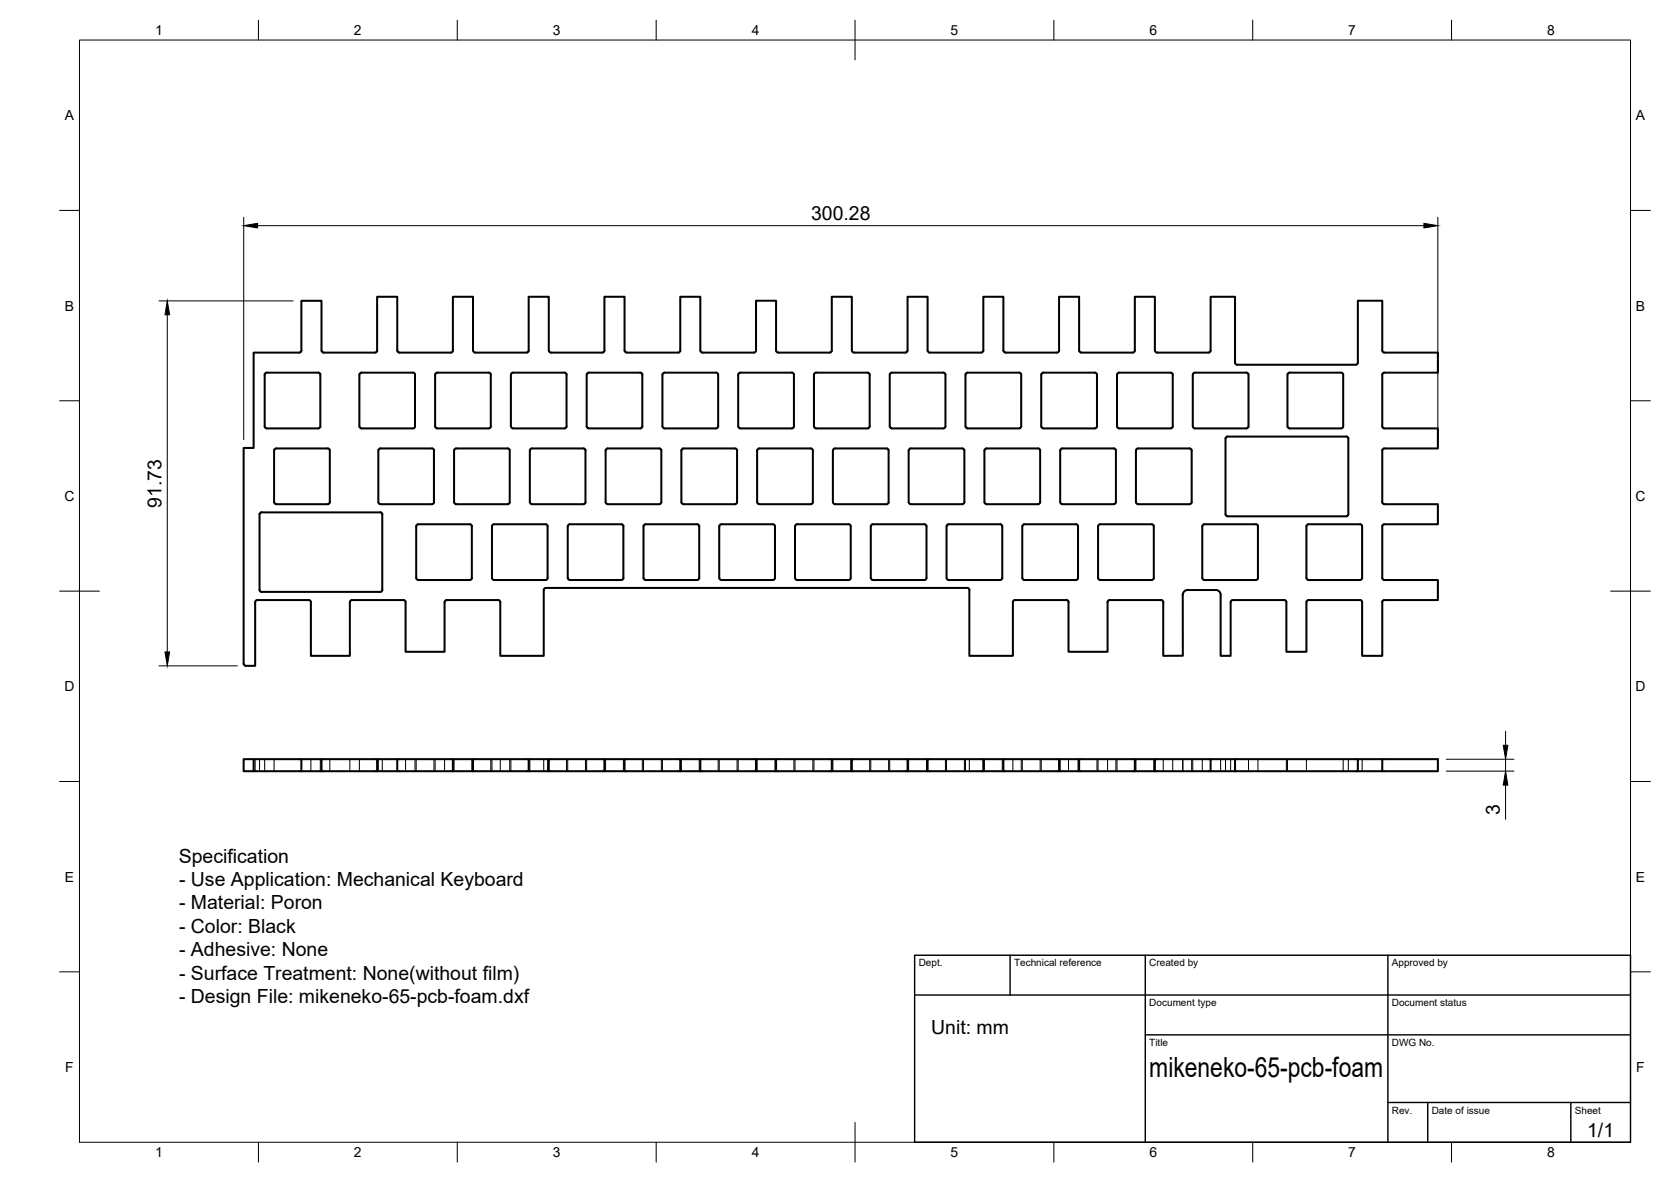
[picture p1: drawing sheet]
<svg xmlns="http://www.w3.org/2000/svg" width="420mm" height="297mm" viewBox="0 0 420 297" stroke-linecap="round" stroke-linejoin="round" font-family="sans-serif">
<g fill="none" stroke="#000" stroke-width=".51">
<path d="M67 93.6h13.1M67 93.6l-.2 .1-.3 .4v13.1M75.3 88.6h-11.5v24h-2.5v54.2M75.8 88.1v-12.5h5v12.5M75.8 88.1l-.2 .4-.3 .1M80.1 93.6l.2 .1 .3 .4M80.5 94.2v13M80.9 88.1v.2l.5 .3M81.3 88.6h13M90.4 94.2v13M90.4 94.1v-.2l.5-.3 13.2 .1 .3 .4v13.1M94.8 88.1v-13.5h5.1v13.5"/>
<path d="M94.8 88.1l-.2 .4-.2 .1M99.9 88.1l.3 .4 .2 .1M100.4 88.6h13M113.9 88.1v-13.5h5v13.5M113.9 88.1l-.2 .4-.3 .1M119 88.1l.2 .4 .3 .1M119.4 88.6h13M122.9 93.6h-13l-.4 .3-.1 13.3M122.9 93.6l.3 .1 .2 .4v13.1M132.9 88.1v-13.5h5.1v13.5M132.9 88.1l-.2 .4-.2 .1M138 88.1l.3 .4 .2 .1"/>
<path d="M138.5 88.6h13M142 93.6h-13l-.5 .3v13.3M142 93.6l.4 .3 .1 .2v13.1M152 88.1v-13.5h5v13.5M152 88.1l-.2 .4-.3 .1M157.1 88.1l.2 .4 .3 .1M157.5 88.6h13M161 93.6h-13l-.4 .3-.1 13.3M161 93.6l.5 .3v.2M161.5 94.2v13M171 88.1v.2l-.4 .3M171 88.1v-13.5h5.1v13.5"/>
<path d="M176.1 88.1l.1 .2 .4 .3M176.6 88.6h13M190.1 88.1v-12.5h5v12.5M190.1 88.1l-.1 .2-.4 .3M195.2 88.1l.2 .4 .3 .1M195.6 88.6h13M209.1 88.1v-13.5h5.1v13.5M209.1 88.1l-.2 .4-.2 .1M214.2 88.1l.3 .4 .2 .1M214.7 88.6h13M228.2 88.1v-13.5h5v13.5M228.2 88.1l-.2 .4-.3 .1"/>
<path d="M233.3 88.1l.2 .4 .3 .1M233.7 88.6h13M247.2 88.1v-13.5h5.1v13.5M247.2 88.1v.2l-.4 .3M252.3 88.1l.3 .4 .2 .1M252.8 88.6h13M266.3 88.1v-13.5h5v13.5M266.3 88.1l-.2 .4-.3 .1M271.4 88.1l.2 .4 .3 .1M271.8 88.6h13M285.3 88.1v-13.5h5.1v13.5M285.3 88.1l-.2 .4-.2 .1"/>
<path d="M290.4 88.1l.3 .4 .2 .1M290.9 88.6h13M304.4 88.1l-.2 .4-.3 .1M304.4 88.1v-13.5h6.1v16.6l.3 .4h30.4l.2-.5v-15.5h6.2v12.5M347.6 88.1l.2 .4 .3 .1M348 88.6h13.5v5l-13.7 .1-.2 .4v13.1M66.5 107.1l.1 .3 .4 .2M67 107.7h13.1M68.9 113.2v13M69.4 112.7h13l.5 .2v13.3l-.2 .4-.3 .1M69.4 112.7l-.2 .1-.3 .4M80.6 107.1l-.1 .3-.4 .2"/>
<path d="M90.4 107.1v.3l.5 .2M90.9 107.7h13M95.1 113.2v13M95.1 113.2l.1-.3 .4-.2h13l.5 .2v13.3v.2l-.5 .3M104.4 107.1l-.3 .5h-.2M109.4 107.1l.1 .3 .4 .2M109.9 107.7h13M114.2 113.2v13M114.7 112.7h13l.4 .2 .1 13.3-.3 .4-.2 .1M114.7 112.7l-.4 .2-.1 .3M123.4 107.1v.3l-.5 .2M128.5 107.1v.3l.5 .2"/>
<path d="M129 107.7h13M133.2 113.2v13M133.7 112.7h13l.5 .2v13.3l-.2 .4-.3 .1M133.7 112.7l-.4 .2-.1 .3M142.5 107.1l-.1 .3-.4 .2M147.5 107.1l.1 .3 .4 .2M148 107.7h13M152.3 113.2v13M152.8 112.7h13l.4 .2 .1 13.3-.3 .4-.2 .1M152.8 112.7l-.4 .2-.1 .3M161.5 107.1l-.2 .5h-.3M166.6 107.2v-13.1l.2-.4 13.3-.1 .4 .3 .1 .2v13.1"/>
<path d="M166.6 107.1v.3l.5 .2M167.1 107.7h13M171.3 113.2v13M171.3 113.2l.1-.3 .4-.2 13.3 .1 .2 .4v13l-.2 .4-.3 .1M180.6 107.1l-.3 .5h-.2M185.6 107.2v-13.1l.1-.2 .4-.3h13l.5 .3v13.3M185.6 107.1l.3 .5h.2M186.1 107.7h13M199.6 107.1l-.2 .5h-.3M203.9 112.7h-13l-.4 .2-.1 13.3 .5 .5M203.9 112.7l.4 .2 .1 .3v13l-.3 .4-.2 .1M204.7 107.2v-13.1v-.2l.5-.3h13l.4 .3 .1 13.3"/>
<path d="M204.7 107.1v.3l.5 .2M205.2 107.7h13M218.7 107.1l-.3 .5h-.2M222.9 112.7h-13l-.4 .2-.1 13.3 .5 .5M222.9 112.7l.5 .2v.3v13l-.2 .4-.3 .1M223.7 107.2v-13.1l.1-.2 .4-.3h13l.5 .3v13.3M223.7 107.1l.1 .3 .4 .2M224.2 107.7h13M237.7 107.1l-.2 .5h-.3M242 112.7h-13l-.4 .2-.1 13.3 .5 .5M242 112.7l.4 .2 .1 .3v13l-.3 .4-.2 .1M242.8 107.2v-13.1l.2-.4 13.3-.1 .4 .3 .1 .2v13.1"/>
<path d="M242.8 107.1v.3l.5 .2M243.3 107.7h13M256.8 107.1l-.1 .3-.4 .2M261 112.7h-13l-.4 .2-.1 13.3 .1 .2 .4 .3M261 112.7l.5 .2v.3v13l-.2 .4-.3 .1M261.8 107.2v-13.1l.3-.4 13.2-.1 .5 .3v.2v13.1M261.8 107.1l.1 .3 .4 .2M262.3 107.7h13M275.8 107.1v.3l-.5 .2M280.9 107.2v-13.1l.2-.4 13.3-.1 .4 .3 .1 .2v13.1M280.9 107.1v.3l.5 .2M281.4 107.7h13"/>
<path d="M294.9 107.1l-.3 .5h-.2M299.9 107.2v-13.1l.1-.2 .4-.3h13l.5 .3v13.3M299.9 107.1l.1 .3 .4 .2M300.4 107.7h13M308.2 109.9l.5-.2 30.1 .1 .2 .4v19.3l-.5 .3-30.1-.1-.3-.4zM313.9 107.1l-.2 .5h-.3M323.7 107.2v-13.1l.1-.2 .4-.3h13l.5 .3v13.3M323.7 107.1l.3 .5h.2M324.2 107.7h13M337.7 107.1l-.2 .5h-.3M347.6 107.1v.3l.5 .2M348 107.7h13.5v5h-13.5l-.4 .2v13.3l.2 .4 .3 .1"/>
<path d="M68.9 126.2l.1 .2 .4 .3M69.4 126.7h13M95.1 126.2l.1 .2 .4 .3M95.6 126.7h13M114.2 126.2l.1 .2 .4 .3M114.7 126.7h13M118.6 132.3v13M118.7 132.2l-.3-.4-.2-.1h-13l-.5 .3-.1 13.3 .6 .4M133.2 126.2l.1 .2 .4 .3M133.7 126.7h13M137.7 132.3v13M137.7 132.2l-.2-.4-.3-.1h-13l-.4 .3-.1 13.3 .5 .4"/>
<path d="M152.3 126.2l.1 .2 .4 .3M152.8 126.7h13M156.7 132.3v13M156.8 132.2l-.3-.4-.2-.1h-13l-.5 .3-.1 13.3 .6 .4M171.3 126.2l.1 .2 .4 .3M171.8 126.7h13M190.9 126.7h13M209.9 126.7h13M229 126.7h13M248 126.7h13M257 132.3v13M257.1 132.2v-.2l.5-.3 13.2 .1 .3 .4v13.1l-.3 .4h-.2"/>
<path d="M267.1 126.7h13M267.1 126.7l-.5-.5v-13l.1-.3 .4-.2h13l.4 .2 .1 13.3-.3 .4-.2 .1M276.1 132.3v13M276.1 132.2l.1-.2 .4-.3h13l.4 .3 .1 13.3-.2 .4h-.3M286.1 126.7h13M286.1 126.7l-.5-.5v-13l.1-.3 .4-.2h13l.5 .2v13.3l-.2 .4-.3 .1M342 131.7h-13l-.4 .3-.1 13.2 .1 .3 .4 .2M342 131.7l.4 .3 .1 .3v12.9l-.2 .5h-.3M348 126.7h13.5v5h-13.5l-.4 .3v13.3l.2 .4h.3M65.3 148.3v-19.1l.2-.4 .3-.1 30.1 .1 .2 .4v19.1M65.3 148.2v.3l.5 .2h29.8h.3l.2-.5M77.7 150.8l-13.3 .1-.2 .4v16h-2.4l-.5-.2v-.3"/>
<path d="M77.7 150.8l.4 .2 .1 .3v13.5h9.8v-13.5M88 151.3l.1-.3 .4-.2 13.2 .1 .3 .4v12.5h9.8v-12.5M105.2 145.8h13M118.7 145.2l-.3 .5h-.2M124.2 145.8h13M136.7 148.3v16.5h-10.9v-13.5l-.3-.4-13.2-.1-.4 .2-.1 .3M136.7 148.2l.1-.2 .4-.2h106.1l.4 .2 .1 .2M137.7 145.2l-.2 .5h-.3M143.3 145.8h13M156.8 145.2l-.3 .5h-.2M162.3 145.8h13M162.3 145.7l-.5-.4v-13.1l.1-.2 .4-.3h13l.4 .3 .1 13.3-.2 .4h-.3"/>
<path d="M181.4 145.8h13M181.4 145.7l-.6-.4 .1-13.1v-.2l.5-.3h13l.4 .3 .1 13.3-.3 .4h-.2M200.4 145.8h13M200.4 145.7l-.5-.4v-13.1l.1-.2 .4-.3h13l.4 .3 .1 13.3-.2 .4h-.3M219.5 145.8h13M219.5 145.7l-.6-.4 .1-13.1v-.2l.5-.3h13l.4 .3 .1 13.3-.3 .4h-.2M238.5 145.8h13M238.5 145.7l-.5-.4v-13.1l.1-.2 .4-.3h13l.4 .3 .1 13.3-.2 .4h-.3M243.7 148.3v16.5h11v-13.5v-.3l.5-.2 13.2 .1 .3 .4v12.5h9.8v-12.5l.2-.4h13.6l.2 .4v13.5h4.9v-15.3a1.22 1.22 0 0 1 1.2-1.2h7.1a1.23 1.23 0 0 1 1.2 1.2v15.3h2.5l.1-13.5 .2-.4 13.2-.1M257.1 145.2v.3l.5 .2M257.6 145.8h13M276.1 145.2l.1 .3 .4 .2"/>
<path d="M276.6 145.8h13M302.8 145.8h13M302.8 145.7l-.5-.4v-13.1l.1-.2 .4-.3h13l.4 .3 .1 13.3-.1 .2-.4 .2M323 150.8l.4 .2v.3v12.5h5.1v-12.5l.3-.4 13.2-.1M329 145.8h13M348 145.8h13.5v5h-13.5l-.4 .2v13.8h-5.1v-13.5l-.1-.3-.4-.2M61.3 190.8h2.5v3h-2.5zM63.8 190.8h12M80.8 190.8h-5v3h-12M94.8 190.8h-14v3h-5M99.9 190.8h-5.1v3h-14M113.9 190.8h-14v3h-5.1"/>
<path d="M118.9 190.8h-5v3h-14M132.9 190.8h-14v3h-5M138 190.8h-5.1v3h-14M152 190.8h-14v3h-5.1M157 190.8h-5v3h-14M171 190.8h-14v3h-5M176.1 190.8h-5.1v3h-14M190.1 190.8h-14v3h-5.1M195.1 190.8h-5v3h-14M209.1 190.8h-14v3h-5M214.2 190.8h-5.1v3h-14M228.2 190.8h-14v3h-5.1"/>
<path d="M233.2 190.8h-5v3h-14M247.2 190.8h-14v3h-5M252.3 190.8h-5.1v3h-14M266.3 190.8h-14v3h-5.1M271.3 190.8h-5v3h-14M285.3 190.8h-14v3h-5M290.4 190.8h-5.1v3h-14M304.4 190.8h-14v3h-5.1M310.5 190.8h-6.1v3h-14M341.4 190.8h-30.9v3h-6.1M341.4 193.8h6.2v-3h13.9v3h-13.9M347.6 190.8h-6.2v3h-30.9"/>
</g>
<g fill="none" stroke="#000" stroke-width=".25">
<path d="M64.2 190.8v3M65.3 190.8v3M66.5 190.8v3M68.9 190.8v3M78.2 190.8v3M80.5 190.8v3M82.9 190.8v3M88 190.8v3M90.4 190.8v3M95.1 190.8v3M96.1 190.8v3M102 190.8v3"/>
<path d="M104.4 190.8v3M104.6 190.8v3M109.1 190.8v3M109.4 190.8v3M111.8 190.8v3M114.2 190.8v3M118.6 190.8v3M123.4 190.8v3M123.7 190.8v3M125.8 190.8v3M128.2 190.8v3M128.5 190.8v3"/>
<path d="M133.2 190.8v3M136.7 190.8v3M137.7 190.8v3M142.5 190.8v3M142.7 190.8v3M147.2 190.8v3M147.5 190.8v3M152.3 190.8v3M156.7 190.8v3M161.5 190.8v3M161.8 190.8v3M166.3 190.8v3"/>
<path d="M166.6 190.8v3M171.3 190.8v3M175.8 190.8v3M180.6 190.8v3M180.8 190.8v3M185.3 190.8v3M185.6 190.8v3M190.4 190.8v3M194.9 190.8v3M199.6 190.8v3M199.9 190.8v3M204.4 190.8v3"/>
<path d="M204.7 190.8v3M209.4 190.8v3M213.9 190.8v3M218.7 190.8v3M218.9 190.8v3M223.4 190.8v3M223.7 190.8v3M228.5 190.8v3M233 190.8v3M237.7 190.8v3M238 190.8v3M242.5 190.8v3"/>
<path d="M242.8 190.8v3M243.7 190.8v3M247.5 190.8v3M252 190.8v3M254.7 190.8v3M256.8 190.8v3M257 190.8v3M261.5 190.8v3M261.8 190.8v3M266.6 190.8v3M268.7 190.8v3M271.1 190.8v3"/>
<path d="M275.8 190.8v3M276.1 190.8v3M278.5 190.8v3M280.6 190.8v3M280.9 190.8v3M285.6 190.8v3M290.1 190.8v3M292.5 190.8v3M294.9 190.8v3M297.4 190.8v3M299.6 190.8v3M299.9 190.8v3"/>
<path d="M302.3 190.8v3M306.9 190.8v3M308.1 190.8v3M309.4 190.8v3M313.9 190.8v3M316.3 190.8v3M323.4 190.8v3M323.7 190.8v3M328.5 190.8v3M337.7 190.8v3M339 190.8v3M342.5 190.8v3"/>
</g>
<!-- layer: Border -->
<g fill="none" stroke="#000" stroke-width=".25">
<path d="M20 10.1h390v276.9h-390zM65 5.1v5M115 5.1v5M165 5.1v5M215 5.1v10M265 5.1v5M315 5.1v5M365 5.1v5M15 52.9h5M410 52.9h5M15 100.7h5M410 100.7h5"/>
<path d="M15 148.6h10M405 148.6h10M15 196.4h5M410 196.4h5M15 244.2h5M410 244.2h5M65 287v5M115 287v5M165 287v5M215 282.1v9.9M265 287v5M315 287v5"/>
<path d="M365 287v5"/>
</g>
<!-- layer: TitleBlock -->
<path d="M230 240.1h180v46.9h-180zM230 250h180M254 240.1v9.9M288 240.1v46.9M349 240.1v46.9M288 260.1h122M349 277.1h61M359 277.1v9.9M395 277.1v9.9" fill="none" stroke="#000" stroke-width=".36"/>
<!-- layer: Dimensions -->
<path d="M61.3 54.6v55.9M64.8 56.7h293.2M361.5 54.6v56M40 75.6h33.7M42.1 79.1v84.7M40 167.3h19.7M363.6 190.8h17.1M363.6 193.8h17.1M378.6 183.8v3.5M378.6 190.8v3M378.6 197.3v8.6" fill="none" stroke="#000" stroke-width=".25"/>
<path d="M61.3 56.7l3.5-.6v1.2zM358 56.1l3.5 .6-3.5 .6zM42.1 75.6l.6 3.5h-1.2zM41.5 163.8h1.2l-.6 3.5zM378 187.3h1.1l-.5 3.5zM378.6 193.8l.5 3.5h-1.1z" fill="#000" stroke="#000" stroke-width=".25"/>
<text font-size="7" x="289" y="270.6">mikeneko-65-pcb-foam</text>
<g font-size="4.9">
<text x="203.9" y="55.3">300.28</text>
<text x="40.6" y="127.6" transform="rotate(-90 40.6 127.6)">91.73</text>
<text x="377.1" y="204.7" transform="rotate(-90 377.1 204.7)">3</text>
<text x="45" y="216.9">Specification</text>
<text x="45" y="222.7">- Use Application: Mechanical Keyboard</text>
<text x="45" y="228.5">- Material: Poron</text>
<text x="45" y="234.4">- Color: Black</text>
<text x="45" y="240.2">- Adhesive: None</text>
<text x="45" y="246.2">- Surface Treatment: None(without film)</text>
<text x="45" y="252">- Design File: mikeneko-65-pcb-foam.dxf</text>
<text x="234.1" y="259.8">Unit: mm</text>
<text x="399.1" y="285.7">1/1</text>
</g>
<g font-size="3.5">
<text x="39" y="8.8">1</text>
<text x="89" y="8.8">2</text>
<text x="139" y="8.8">3</text>
<text x="189" y="8.8">4</text>
<text x="239" y="8.8">5</text>
<text x="289" y="8.8">6</text>
<text x="339" y="8.8">7</text>
<text x="389" y="8.8">8</text>
<text x="16.3" y="30.2">A</text>
<text x="411.3" y="30.2">A</text>
<text x="16.3" y="78">B</text>
<text x="411.3" y="78">B</text>
<text x="16.2" y="125.9">C</text>
<text x="411.2" y="125.9">C</text>
<text x="16.2" y="173.7">D</text>
<text x="411.2" y="173.7">D</text>
<text x="16.3" y="221.6">E</text>
<text x="411.3" y="221.6">E</text>
<text x="16.4" y="269.4">F</text>
<text x="411.4" y="269.4">F</text>
<text x="39" y="290.8">1</text>
<text x="89" y="290.8">2</text>
<text x="139" y="290.8">3</text>
<text x="189" y="290.8">4</text>
<text x="239" y="290.8">5</text>
<text x="289" y="290.8">6</text>
<text x="339" y="290.8">7</text>
<text x="389" y="290.8">8</text>
</g>
<g font-size="2.5">
<text x="231" y="242.9">Dept.</text>
<text x="255" y="242.9">Technical reference</text>
<text x="289" y="242.9">Created by</text>
<text x="350" y="242.9">Approved by</text>
<text x="289" y="252.8">Document type</text>
<text x="350" y="252.8">Document status</text>
<text x="289" y="262.9">Title</text>
<text x="350" y="262.9">DWG No.</text>
<text x="350" y="279.9">Rev.</text>
<text x="360" y="279.9">Date of issue</text>
<text x="396" y="279.9">Sheet</text>
</g>
</svg>
